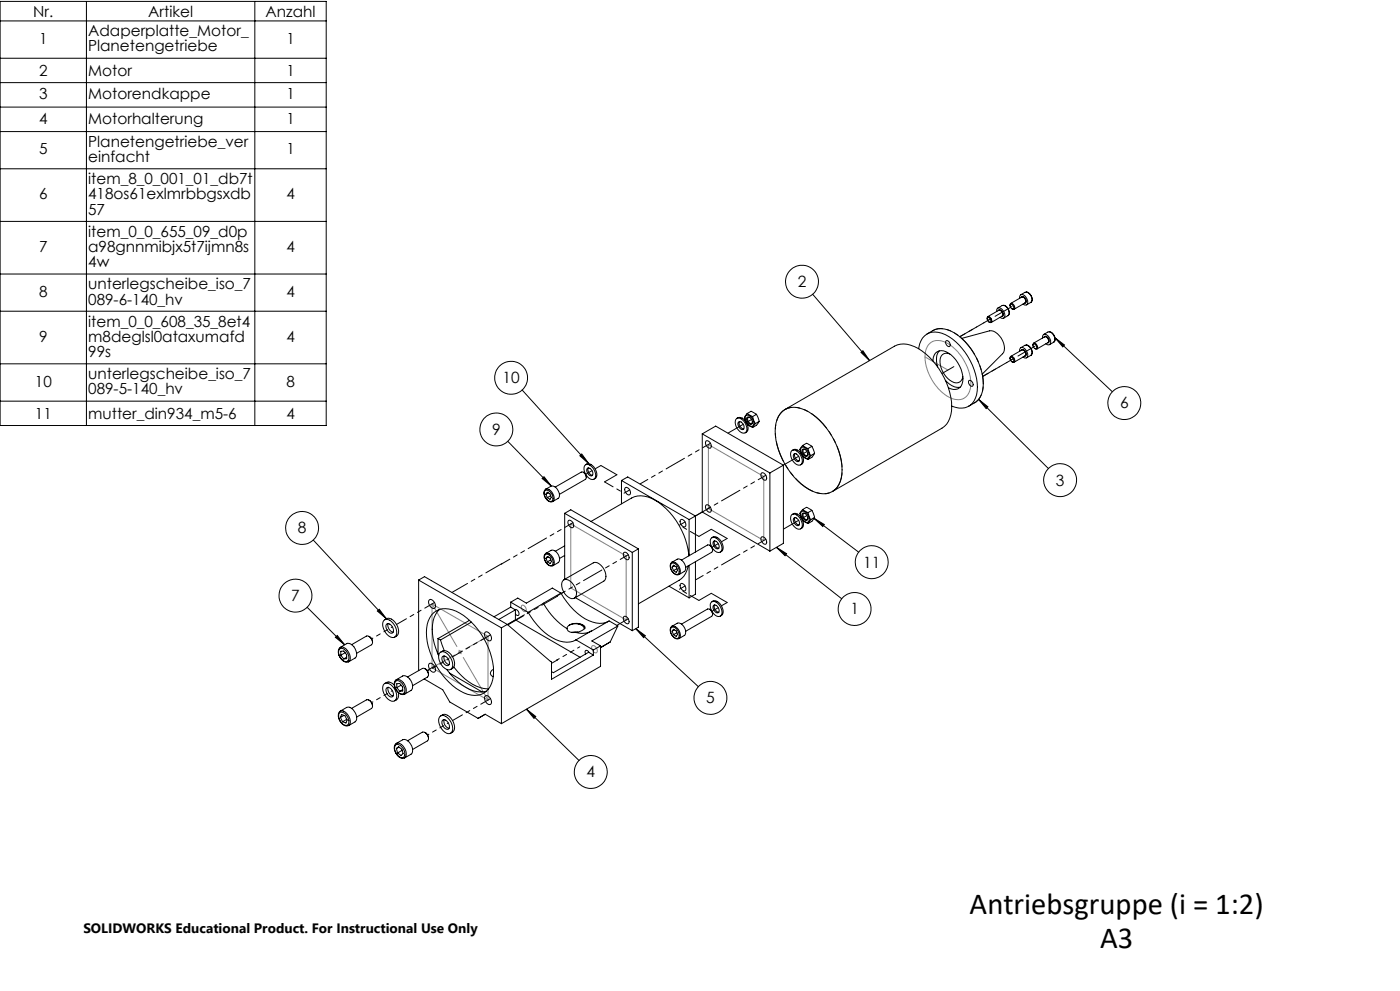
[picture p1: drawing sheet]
<svg xmlns="http://www.w3.org/2000/svg" width="420mm" height="297mm" viewBox="0 0 420 297" stroke-linecap="round" stroke-linejoin="round" font-family="sans-serif">
<path d="M277.5 107l6.9 3.9M278.9 102.9a4.9 4.9 0 0 1 6.1 .5 14.7 14.7 0 0 1 6.1 13 3.9 3.9 0 0 1-6.1 2.8 14.5 14.5 0 0 1-7.4-13.8l.5-1.4zM212.5 133.2l16.6 9.6v19.2l-16.6-9.6zM171.2 157l16.7 9.6v19.2l-16.7-9.6zM129.6 181l16.8 9.7v19.1l-16.8-9.7zM137.5 195.4h1M137.7 195l.7 .8M138 194.9v1M138.4 195l-.7 .8M156.5 181.5a1.06 1.06 0 0 1 1.2 .5 1.06 1.06 0 0 1-.2 1.3 1.36 1.36 0 0 1-1-1.8zM177.6 193.6a1.29 1.29 0 0 1 1.6 1.6 .71 .71 0 0 1-.8 .5 .71 .71 0 0 1-.6-.7l-.3-.8z" fill="none" stroke="#808080" stroke-width=".3"/>
<g fill="none" stroke="#000" stroke-width=".3">
<path d="M0 .4h97.9v127.1h-97.9zM0 17.5h97.9M0 6.3h97.9M25.9 .4v127.1M76.4 .4v127.1M0 24.8h97.9M0 32.1h97.9M0 39.4h97.9M0 50.6h97.9M0 66.4h97.9M0 82.1h97.9M0 93.3h97.9"/>
<path d="M243.8 88.2l17.1 19.9M296.2 95.5l.1-.6a1.18 1.18 0 0 1 1.1 1.8l-.7-.2M296.3 95.2a.92 .92 0 0 1 .8 1.4 .92 .92 0 0 1-.8-1.4zM296.3 94.9l3.3-1.9a1.16 1.16 0 0 1 1.1 1.7l-3.3 2M299 93.4v-.1a.81 .81 0 0 1 .8-1.1 2.25 2.25 0 0 1 1.4 3.1l-.7 .1-.5-.3M299.4 92.3l1.2-.7a2.01 2.01 0 0 1 1.8 3M299.5 93.1a.9 .9 0 0 1 1-.1 .9 .9 0 0 1 .5 .9l-.1 .8-.4 .1M301.1 91.5a2.04 2.04 0 0 1 1.3 3.1M302.4 94.6l-1.3 .8M303 91.6l.2-.7a1.15 1.15 0 0 1 1 1.8l-.6-.2M303.2 91.2a.9 .9 0 0 1 .8 1.4 .9 .9 0 0 1-.8-1.4zM303.2 90.9l3.3-1.9a1.15 1.15 0 0 1 1.1 1.8l-3.4 1.9"/>
<path d="M305.9 89.4a.8 .8 0 0 1 .2-.9 .8 .8 0 0 1 .9-.1l.8 .7a1.48 1.48 0 0 1 0 2.3l-.9-.3M306.2 88.3l1.3-.7a2.01 2.01 0 0 1 1.7 3M306.4 89.1a1.08 1.08 0 0 1 1.2 .2 1.08 1.08 0 0 1 .3 1.1l-.1 .3-.4 .1M308 87.5a2.2 2.2 0 0 1 1.4 3l-.2 .1M309.2 90.6l-1.2 .8M314.9 99.4a2.2 2.2 0 0 1 1.4 3l-.2 .1M0 109h97.9M156.6 116.9l20 22.1M258.3 105.6l.6-.5 2 3zM275.6 104.5a5 5 0 0 1 6.9-4.6 18.6 18.6 0 0 1 10.5 13.6 8 8 0 0 1-1.9 8 5.6 5.6 0 0 1-5.6 .2M278.1 100.1a6.6 6.6 0 0 1 8.3-.3 19.3 19.3 0 0 1 8.5 16.4 6.2 6.2 0 0 1-4.3 5.5M279.9 108.2a2.76 2.76 0 0 1 1.5-2.9 2.76 2.76 0 0 1 3.2 .5 9.8 9.8 0 0 1 4.2 8.6 2.63 2.63 0 0 1-4.3 1.8"/>
<path d="M281.8 105.2h-.1a5.2 5.2 0 0 0-.4 4.8M283.7 114l.4 .5a4.3 4.3 0 0 0 3.9 1.6M283.9 102.1a1.15 1.15 0 0 1 1 1.8 1.16 1.16 0 0 1-1-1.8zM284.9 106.1a2.11 2.11 0 0 0-2.3 .3 2.11 2.11 0 0 0-.6 2.3 6.8 6.8 0 0 0 4.9 6.1 1.99 1.99 0 0 0 2-1.9M288.5 101.4l8.3-2.2a4.9 4.9 0 0 1 4.5 5.2l-.2 1.2-.3 .4-6.1 6.1M290.8 114a1.15 1.15 0 0 1 .9 1.7 1.15 1.15 0 0 1-.9-1.7zM293.6 119.7l2.8 2.2-.6 .5zM293.6 119.7l20.9 20.7M303 107.5l.2-.7a1.15 1.15 0 0 1 1 1.7l-.6-.1M303.2 107.1a.9 .9 0 0 1 .8 1.3 .9 .9 0 0 1-.8-1.3zM303.2 106.8l3.3-1.9a1.15 1.15 0 0 1 1.1 1.7l-3.4 1.9M305.9 105.3v-.1a.8 .8 0 0 1 .2-.9 .8 .8 0 0 1 .9-.1l.8 .7a1.48 1.48 0 0 1 0 2.4l-.9-.3"/>
<path d="M306.2 104.2l1.3-.7a2.01 2.01 0 0 1 1.7 3M306.4 105a1.02 1.02 0 0 1 1.1 .1 1.02 1.02 0 0 1 .4 1l-.1 .5-.4 .1M308 103.4a2.2 2.2 0 0 1 1.4 3l-.2 .1M309.2 106.5l-1.2 .7M309.9 103.5l.2-.7a1.18 1.18 0 0 1 1 1.8l-.7-.1M309.9 103.3a.74 .74 0 0 1 .9 .3 .74 .74 0 0 1-.1 .9l-.6-.5zM310.1 102.8l3.3-1.9a1.16 1.16 0 0 1 1 1.8l-3.3 1.9M312.8 101.3l-.1-.1a.8 .8 0 0 1 .3-.8 .8 .8 0 0 1 .9-.1l.8 .7a1.48 1.48 0 0 1-.1 2.4l-.8-.4M313.1 100.3l1.3-.8a2.01 2.01 0 0 1 1.7 3M313.3 101a.9 .9 0 0 1 1 0 .9 .9 0 0 1 .4 .8v.7l-.4 .3M316.1 102.5l-1.2 .8M316.5 101.2l17.2 16.2"/>
<path d="M316.5 101.2l2.8 2.2-.5 .6zM0 120.2h97.9M152.3 132.3l13.1 13.4M174 136.6l.5-.5 2.1 2.9zM175.4 139.6a1.57 1.57 0 0 1 2.5 .6l.3 .6a1.99 1.99 0 0 1-.2 2.9 3.2 3.2 0 0 1-2.6-4.1zM175.7 139.3a1.73 1.73 0 0 1 2.5 .7l.4 .6a1.97 1.97 0 0 1-.4 3M210.7 130v23.5l20.3 11.7M210.7 130l20.3 11.7M210.7 130l4-2.3 20.3 11.7M211.9 132.1a1.46 1.46 0 0 1 1.2 2.2 1.46 1.46 0 0 1-1.2-2.2zM221 125.4a2.4 2.4 0 0 1 2.9 2.1 1.33 1.33 0 0 1 .1 1.6 1.33 1.33 0 0 1-1.4 .6 3.4 3.4 0 0 1-1.9-4zM221.1 125.4a1.78 1.78 0 0 1 2.5 .7l.3 .6a1.93 1.93 0 0 1-.3 3"/>
<path d="M221.5 126.6a1.14 1.14 0 0 1 1.7 1 .85 .85 0 0 1-.4 1.2 1.73 1.73 0 0 1-1.3-2.2zM221.9 126.4a1.72 1.72 0 0 0 1.2 2.1M223.8 126.5v-.1a1.12 1.12 0 0 1-.3-1.2 1.12 1.12 0 0 1 .9-.8 2.42 2.42 0 0 1 1.5 3.2 1.53 1.53 0 0 1-1.9-.9M224.2 123.9l-.9 1.2 .5 1.4M224.2 123.9l1.6 .9M224.2 127.2l1.6 .9M224.2 123.9l1.1-.6 1.6 .9M224.2 125a1.43 1.43 0 0 1 1.3 2.2 1.43 1.43 0 0 1-1.3-2.2zM224.9 125.1h-.2a1.03 1.03 0 0 0-.3 1.2 1.03 1.03 0 0 0 1.1 .6l.2-.4M225.8 124.8l.8 2.2M226.6 127l-.8 1.1M226.9 124.2l.9 2.1"/>
<path d="M226.9 124.2l-1.1 .6M227.8 126.3a3.5 3.5 0 0 1-2 1.8M227.8 126.3l-1.2 .7M234.7 123.3a6.6 6.6 0 0 1 7.9 .1 21.8 21.8 0 0 1 10 18.7 5.7 5.7 0 0 1-5.7 5.9 13 13 0 0 1-8.7-5 20.4 20.4 0 0 1-5.4-16.2 6.4 6.4 0 0 1 1.9-3.5zM235 139.4l-4 2.3M235 139.4v23.4l-4 2.4M235.5 122.7l32.9-19a7.7 7.7 0 0 1 8.2 1.5 22 22 0 0 1 8.9 17.9 6.6 6.6 0 0 1-2.9 5.2l-32.9 19M237.6 135a2.4 2.4 0 0 1 2.9 2.1 1.33 1.33 0 0 1 .1 1.6 1.33 1.33 0 0 1-1.4 .6 3.5 3.5 0 0 1-1.9-4zM237.7 135a1.71 1.71 0 0 1 2.5 .7l.4 .6a1.93 1.93 0 0 1-.4 3M238.1 136.2a1.14 1.14 0 0 1 1.7 1 .85 .85 0 0 1-.4 1.2 1.73 1.73 0 0 1-1.3-2.2zM238.5 135.9a1.74 1.74 0 0 0 1.2 2.2M240.5 136.1l-.1-.1a1.12 1.12 0 0 1-.3-1.2 1.12 1.12 0 0 1 1-.8 2.39 2.39 0 0 1 1.4 3.2 1.53 1.53 0 0 1-1.9-.9"/>
<path d="M240.6 134.8l.2-.2a1.43 1.43 0 0 1 1.3 2.2 1.48 1.48 0 0 1-1.5-2zM240.8 133.5l-.8 1.2 .4 1.4M240.8 133.5l1.6 .9M240.8 136.8l1.6 .9M240.8 133.5l1.1-.6 1.7 .9M241.5 134.7h-.2a1.04 1.04 0 0 0-.3 1.2 1.04 1.04 0 0 0 1.1 .6l.2-.4M242.4 134.4l.8 2.2M243.2 136.6l-.8 1.1M243.6 133.8l.8 2.1M243.6 133.8l-1.2 .6M244.4 135.9a3.5 3.5 0 0 1-2 1.8M244.4 135.9l-1.2 .7"/>
<path d="M162.6 143.4l.6-.5 2.2 2.8zM163.5 147.1a1.73 1.73 0 0 1 2.3 1.6 1.21 1.21 0 0 1-.3 1.5 2.26 2.26 0 0 1-2-3.1zM163.7 146.6l1.6-.9a2.49 2.49 0 0 1 2.5 3.1l-.4 .6-1.6 .9M163.7 146.6a2.6 2.6 0 0 1 2.4 3.5l-.3 .3M163.7 146.6h.1M163.8 146.6a2.23 2.23 0 0 0 .5 3.4l.9 .5 .6-.2M163.8 148.1l.4 1.1M163.8 148.1l.4-.6 .8 .5 .4 1-.4 .6-.8-.4M164.5 147.7l-.7 .4M165.2 148.6l-1 .6M169.4 153.8v19.8M169.4 153.8l20.3 11.8"/>
<path d="M169.4 153.8l1.8-1 20.3 11.7M170.6 156a1.43 1.43 0 0 1 1.3 2.1 1.43 1.43 0 0 1-1.3-2.1zM175 141.5h-.6l-7.8 4.5M175 141.5l.3 .3a1.44 1.44 0 0 1 .3 1.8l-7.8 4.6M175 141.5l.7 .7 .2 .9M176.3 140.3a1.47 1.47 0 0 1 1.3 .8 1.47 1.47 0 0 1-.2 1.6 1.61 1.61 0 0 1-1.1-2.4zM176.5 140.2a1.74 1.74 0 0 0 1.3 2.2M177.3 156.3l12.2-7a7.8 7.8 0 0 1 8.2 1.4 22.8 22.8 0 0 1 9 15.9M186.4 144l1.9-1.1 20.3 11.8M186.4 144l20.3 11.7M186.4 144v7M187.7 146.1a1.43 1.43 0 0 1 1.2 2.2 1.43 1.43 0 0 1-1.2-2.2z"/>
<path d="M204.1 155.9l.2-.2a1.43 1.43 0 0 1 1.2 2.2 1.48 1.48 0 0 1-1.4-2zM206.7 155.7v10.8M208.6 154.7l-1.9 1M208.6 154.7v10.7M211.9 151.3a1.46 1.46 0 0 1 1.2 2.2 1.46 1.46 0 0 1-1.2-2.2zM228.5 141.7a1.46 1.46 0 0 1 1.3 2.2 1.46 1.46 0 0 1-1.3-2.2zM231 141.7v23.5M237.6 154.2a2.4 2.4 0 0 1 2.9 2.1 1.33 1.33 0 0 1 .1 1.6 1.33 1.33 0 0 1-1.4 .6 3.5 3.5 0 0 1-1.9-4zM237.7 154.2a1.73 1.73 0 0 1 2.5 .7l.4 .6a1.93 1.93 0 0 1-.4 3M238.1 155.4a1.14 1.14 0 0 1 1.7 .9 .85 .85 0 0 1-.4 1.2 1.73 1.73 0 0 1-1.3-2.1zM238.5 155.1a1.74 1.74 0 0 0 1.2 2.2M240.5 155.3l-.1-.2a1.12 1.12 0 0 1-.3-1.1 1.12 1.12 0 0 1 1-.8 2.39 2.39 0 0 1 1.4 3.2 1.51 1.51 0 0 1-1.9-.9"/>
<path d="M240.6 154l.2-.2a1.43 1.43 0 0 1 1.3 2.2 1.53 1.53 0 0 1-1.5-2zM240.8 152.7l-.8 1.1 .4 1.5M240.8 152.7l1.6 .9M240.8 156l1.6 .9M240.8 152.7l1.1-.7 1.7 1M241.5 153.9l-.2-.1a.97 .97 0 0 0-.2 1.3 .97 .97 0 0 0 1.2 .4v-.2M242.4 153.6l.8 2.1M243.2 155.7l-.8 1.2M243.6 153l.8 2.1M243.6 153l-1.2 .6M244.2 155.4l13.4 10.1M244.2 155.4l3.1 1.8-.5 .6z"/>
<path d="M244.4 155.1a3.5 3.5 0 0 1-2 1.8M244.4 155.1l-1.2 .6M94 161.9l21.9 23.6M125.6 173.8l1.8-1 24.8 14.3M125.6 173.8l24.8 14.4M125.6 173.8v27.2M128.8 179.8a1.69 1.69 0 0 1 1.6 2.5 1.69 1.69 0 0 1-1.6-2.5zM163.4 166.2l.3-.3a2.45 2.45 0 0 1 2.4 3.4 1.86 1.86 0 0 1-2.7-1.5l-.2-1zM163.5 166.3a1.59 1.59 0 0 1 2.2 1.3l.1 .4a1.07 1.07 0 0 1-.5 1.5 2.4 2.4 0 0 1-1.8-3.2zM163.8 165.8l1.5-.8a2.43 2.43 0 0 1 2.2 3.6l-1.6 .9M163.8 167.3l.4 1.1M163.8 167.3l.4-.5 .8 .4 .5 1.1-.5 .6-.8-.5"/>
<path d="M164.5 166.9l-.7 .4M165.2 167.8l-1 .6M168.3 177.8a17.4 17.4 0 0 0 10.6 8.9 5.4 5.4 0 0 0 3.7-.5M168.3 177.8l-5.3 3M168.3 177.8l-2.6-1.6-7.8 4.6-2.6-1.6-2.1 1.3M169.1 173.8a2.35 2.35 0 0 1 2.9 1.4l.4 .6a2.8 2.8 0 0 1 0 3.4 2.43 2.43 0 0 1-3-1.3l-.3-.6a2.8 2.8 0 0 1 0-3.5zM169.1 173.8l8.9-5.1a3.2 3.2 0 0 1 3.5 2.7 2.24 2.24 0 0 1-.3 2.8l-8.9 5.1M169.4 163.6l-2.8 1.6M169.4 166.5l-1.5 .9M172.6 179.1l17.1 9.9M187.2 165.6a1.43 1.43 0 0 1 1.3 2.1 1.43 1.43 0 0 1-1.3-2.1zM189.7 165.6v23.4"/>
<path d="M191.5 164.5v23.5l-1.8 1M191.5 164.5l-1.8 1.1M200.7 175.7l6 3.5M201.3 168.8l.2-.3a2.4 2.4 0 0 1 2.2 3.7 2.44 2.44 0 0 1-2.4-3.4zM201.3 169a1.57 1.57 0 0 1 2.3 1.2l.1 .4a1.13 1.13 0 0 1-.3 1.5 2.26 2.26 0 0 1-2.1-3.1zM201.6 168.5l1.6-.9a2.43 2.43 0 0 1 2.1 3.7l-1.6 .9M201.6 170l.4 1M201.6 170l.4-.6 .8 .5 .5 1-.5 .6-.8-.5M202.4 169.6l-.8 .4M203.1 170.4l-1.1 .6M204.3 174.9a1.43 1.43 0 0 1 1.2 2.2 1.43 1.43 0 0 1-1.2-2.2zM206.5 169.6l-.1 .3a6.2 6.2 0 0 1-2.7 4l-12.2 7.1"/>
<path d="M206.7 169.4v9.8M208.6 168.3v9.8l-1.9 1.1M212.9 163.4l-.6-.1-7.8 4.5M212.9 163.4l.3 .3a1.36 1.36 0 0 1 .3 1.8l-7.8 4.5M212.9 163.4l.7 .6 .2 1M213.5 161.2a2.76 2.76 0 0 1 3.1 2.7 1.2 1.2 0 0 1-.5 1.5 1.2 1.2 0 0 1-1.5-.2l-.9-1a2.42 2.42 0 0 1-.2-3zM213.6 161.1a1.73 1.73 0 0 1 2.5 .8l.4 .6a1.97 1.97 0 0 1-.4 3M214.2 162.1a1.64 1.64 0 0 1 1.4 2.3 1.46 1.46 0 0 1-1.4-.7 1.46 1.46 0 0 1 0-1.6zM214.3 162.1a1.73 1.73 0 0 0 1.4 2.2M228.5 160.9a1.46 1.46 0 0 1 1.3 2.2 1.46 1.46 0 0 1-1.3-2.2zM232.9 164l19.6 15.5M232.9 164l3.1 1.9-.5 .6z"/>
<path d="M92.1 182l11.3 11.2M100.6 191l.6-.5 2.2 2.7zM101.8 194.6a1.38 1.38 0 0 1 2.1 .6l.5 .7a1.37 1.37 0 0 1 .3 1.5 1.37 1.37 0 0 1-1.2 .9 2.93 2.93 0 0 1-1.7-3.7zM102.1 194.1a2.73 2.73 0 0 0 .4 3.6l1.3 .8 .8-.2M102.1 194h.1M102.1 194l1.9-1.1a2.91 2.91 0 0 1 3 3.3l-.3 .9-2.1 1.2M102.1 194a2.75 2.75 0 0 1 3 2.7 1.4 1.4 0 0 1-.5 1.7M102.2 196.4v-1.2l.9-.1 .9 1.1v1.2l-.9 .1M102.2 196.4l.9 1.1M103.5 195.6l-1.3 .8M104 197l-.9 .5M105.5 193.2l4.4-2.6a1.73 1.73 0 0 1 1.5 2.6l-4.4 2.6"/>
<path d="M110.7 190.7l.6 .5 .5 1.3M113.2 183.1l.6-.5 2.1 2.9zM115.1 186a1.91 1.91 0 0 1 2.8 .8 3.4 3.4 0 0 1 .6 4 2.23 2.23 0 0 1-2.8-1.2l-.4-.7a3.1 3.1 0 0 1-.2-2.9zM115.4 185.7l.6-.3a3.5 3.5 0 0 1 3.6 3.7 1.7 1.7 0 0 1-1.2 1.9M115.9 187.1a1.4 1.4 0 0 1 2 1.1 1.1 1.1 0 0 1-.2 1.6 1.99 1.99 0 0 1-1.8-2.7zM116.5 186.9a2.13 2.13 0 0 0 1.4 2.6M128.8 198.9a1.69 1.69 0 0 1 1.6 2.5 1.69 1.69 0 0 1-1.6-2.5zM129.5 184.3a5.8 5.8 0 0 1 7.4-1.1 21.6 21.6 0 0 1 11.1 19.3 5.8 5.8 0 0 1-5.6 5.9 13.8 13.8 0 0 1-9.8-6.2 20.4 20.4 0 0 1-4.4-15.1l.3-1zM131.4 191.4v4.7M131.4 191.4l.8 .4M131.8 182.7a9.2 9.2 0 0 0-1.9 8.6l1.7 5.2M131.9 195.7a1.91 1.91 0 0 1 2.8 .8 3.4 3.4 0 0 1 .6 4.1 2.25 2.25 0 0 1-2.8-1.3l-.4-.7a3.1 3.1 0 0 1-.2-2.9z"/>
<path d="M132.2 191.8l1.1 3.2M132.2 195.4l.6-.3a2.84 2.84 0 0 1 3.3 2.3 2.12 2.12 0 0 1-.9 3.2M132.7 196.8a1.4 1.4 0 0 1 2 1.1 .97 .97 0 0 1-.6 1.6 2.16 2.16 0 0 1-1.4-2.7zM133.2 196.6a2.15 2.15 0 0 0 1.5 2.6M136.2 199.9a14.8 14.8 0 0 0 9.9 6.5h.5M140.9 185.9l-9.5 5.5M141.4 186.4l-9.2 5.4M145.6 189.4a1.73 1.73 0 0 1 1.6 2.6 1.73 1.73 0 0 1-1.6-2.6zM150.4 188.2v28.7M152.2 187.1l-1.8 1.1M152.2 187.1l13.3 11.3v5.2l12.5-7.3M153.2 182l1.3 .7"/>
<path d="M153.2 180.5l5.2 3M153.2 180.5v1.5M153.2 182l-5 2.9M154.5 182.7a1.1 1.1 0 0 1 1 .6 1.1 1.1 0 0 1-.1 1.2l-.8-.5M154.5 182.7l.1 .1M154.6 185.8l-2.4 1.4M154.6 185.8l19.4 11.2M154.6 182.8v3M154.6 182.8l-5 2.9M158.4 183.5a17 17 0 0 0 10.6 8.9 5.4 5.4 0 0 0 3.8-.6M163 180.8a21.1 21.1 0 0 0 7.1 7.6M163 180.8l-4.6 2.7"/>
<path d="M170.1 188.4a1.53 1.53 0 0 0 1.7 1.2l.9-.1a6.1 6.1 0 0 0 4.6-.3M170.8 187.4a3.4 3.4 0 0 1 4.5 .9v.2M172.8 191.8l5.2 3M173.1 186.8a2.87 2.87 0 0 1 2.4 1.1 1.86 1.86 0 0 1-1.7 1.4l-1.1 .3M173.1 186.8h-.1a2.66 2.66 0 0 0-2.9 1.6M173.1 186.8a2.08 2.08 0 0 1 2.4 1.6M173.3 189.4l-1.8 .1M176.7 195.6a.86 .86 0 0 0-1-.7l-.2 .6 .2 .5M176.7 195.6l-.1-.1-10.6 6.1-.5-.3M176.7 195.6l1.3 .7M178 194.8v1.5M180.2 193.6l-2.2 1.2"/>
<path d="M180.2 193.6v6.1l-29.8 17.2M185.3 187.6l-2.6-1.5-9.9 5.7M185.3 187.6l-2.2 4.8-2.9 1.7 .7-.5M185.3 187.6l-7.7 4.5 2.6 1.5M187.2 184.7a1.43 1.43 0 0 1 1.3 2.2 1.43 1.43 0 0 1-1.3-2.2zM190.7 188.4l2.9 2.1-.5 .6zM190.7 188.4l18.8 17.4M201.3 188.2a1.57 1.57 0 0 1 2.3 1.2l.1 .4a1.13 1.13 0 0 1-.3 1.5 2.26 2.26 0 0 1-2.1-3.1zM201.5 187.7a2.4 2.4 0 0 1 2.2 3.7 2.35 2.35 0 0 1-2.3-1.2 2.35 2.35 0 0 1 .1-2.5zM201.6 187.7l1.6-.9a2.43 2.43 0 0 1 2.1 3.7l-1.6 .9M201.6 189.2l.4 1M201.6 189.2l.4-.6 .8 .5 .5 1-.5 .6-.8-.5"/>
<path d="M202.4 188.8l-.8 .4M203.1 189.6l-1.1 .6M212.9 182.6l-.6-.1-7.8 4.5M212.9 182.6l.3 .3a1.36 1.36 0 0 1 .3 1.8l-7.8 4.5M212.9 182.6l.7 .6 .2 .9M213.5 180.4a2.76 2.76 0 0 1 3.1 2.7 1.2 1.2 0 0 1-.5 1.5 1.2 1.2 0 0 1-1.5-.2l-.9-1a2.42 2.42 0 0 1-.2-3zM213.6 180.3a1.73 1.73 0 0 1 2.5 .8l.4 .5a1.97 1.97 0 0 1-.4 3.1M214 181.5l.2-.2a1.64 1.64 0 0 1 1.4 2.3 1.54 1.54 0 0 1-1.6-2.1zM214.3 181.3a1.73 1.73 0 0 0 1.4 2.2M101.8 213.6l.3-.1a2.67 2.67 0 0 1 2.3 3.7l-.2 .1a2.7 2.7 0 0 1-2.6-3.1zM102.1 213.1a2.52 2.52 0 0 0 .4 3.7l.9 .6 .7 .2 .5-.2M102.1 213.1l1.9-1.1a2.64 2.64 0 0 1 2.9 2.4 1.69 1.69 0 0 1-.4 2l-1.9 1a2.58 2.58 0 0 0-.6-3.7 1.73 1.73 0 0 0-1.9-.6z"/>
<path d="M102.1 215l.7 1.3M102.1 215l.4-.9 1 .4 .6 1.3-.3 .9-1-.4M103.2 214.4l-1.1 .6M104 215.6l-1.2 .7M104.6 217.4h.1M105.5 212.3l4.4-2.5a1.7 1.7 0 0 1 1.5 2.5l-4.4 2.6M110.7 209.8l.7 .6 .4 1.3M115.3 205a2.23 2.23 0 0 1 2.8 1.2l.4 .6a2.5 2.5 0 0 1-.1 3.2 2.84 2.84 0 0 1-3.3-2.2 2.67 2.67 0 0 1 .2-2.8zM115.4 204.9a1.92 1.92 0 0 1 2.9 .5M116.1 206.1a1.84 1.84 0 0 1 1.6 2.7 1.82 1.82 0 0 1-1.6-2.7zM116.5 206a2.17 2.17 0 0 0 1.4 2.6M118.6 204.3a1.01 1.01 0 0 1 1.5 0l.6 .6 .7 1.5a1.09 1.09 0 0 1-.2 1.4 1.09 1.09 0 0 1-1.5-.1l-1.2-1.6-.1-.9z"/>
<path d="M118.7 203.8l.2-.1a2.82 2.82 0 0 1 3 3.3 1.26 1.26 0 0 1-.9 1.2 1.26 1.26 0 0 1-1.4-.6l-.3-.2a3 3 0 0 1-.6-3.6zM118.9 203.7l1.9-1.1a2.87 2.87 0 0 1 3 3.2l-.1 .6-.4 .5-1.9 1.1M119 206.1v-1.2l.9-.1 .9 1.1v1.2l-.9 .1M119 206.1l.9 1.1M119.5 207.5l.1 .3a1.82 1.82 0 0 1-1.2 2.2M120.3 205.3l-1.3 .8M120.8 206.7l-.9 .5M122.3 202.9l4.4-2.6a1.73 1.73 0 0 1 1.5 2.6l-4.4 2.6M127.2 203.5l5.6 3.2 2.1 3.7 8.5 4.9 2.2-1.2 4.8 2.8M127.5 219.5l.9 .9 .2 1M127.5 200.4l.8 .9 .3 .9M131.9 214.8a1.87 1.87 0 0 1 2.8 .8 3.4 3.4 0 0 1 .6 4 2.16 2.16 0 0 1-2.8-1.2l-.4-.6a3.1 3.1 0 0 1-.2-3z"/>
<path d="M132.2 214.6l.6-.4a2.93 2.93 0 0 1 3.3 2.3 2.17 2.17 0 0 1-.9 3.2M132.7 215.9a1.35 1.35 0 0 1 2 1.2 .93 .93 0 0 1-.6 1.5 2.1 2.1 0 0 1-1.4-2.7zM133.2 215.7a2.08 2.08 0 0 0 1.5 2.6M134 200.7a14.7 14.7 0 0 0 10.1 6.7l1.8-.3M134.9 201.7l9.8 5.7M145.6 208.6a1.69 1.69 0 0 1 1.6 2.5 1.69 1.69 0 0 1-1.6-2.5zM148 200.6a1.17 1.17 0 0 0-.9 1 1.17 1.17 0 0 0 .8 1.2M157.9 212.5l15.8 15.4M157.9 212.5l2.8 2.2-.5 .6zM118.6 223.4l.1-.2a2.3 2.3 0 0 1 2.7 2.4l-.2 1.2a1.54 1.54 0 0 1-2.3-1l-.2-.3a2.23 2.23 0 0 1-.1-2.1zM118.9 222.8a2.57 2.57 0 0 0 .4 3.7l.9 .7 .7 .1 .5-.2M118.9 222.8l1.9-1.1a2.63 2.63 0 0 1 2.9 2.5 1.73 1.73 0 0 1-.4 1.9l-1.9 1.1a2.94 2.94 0 0 0-2.4-4.5z"/>
<path d="M118.9 222.8h.1M118.9 224.3l.4 1.4M118.9 224.3l.7-.5 .9 .7 .4 1.3-.6 .6-1-.7M119.7 223.9l-.8 .4M120.6 224.9l-1.3 .8M122.3 222l4.4-2.6a1.75 1.75 0 0 1 1.5 2.6l-4.4 2.6"/>
<circle cx="240.6" cy="84.4" r="4.9"/>
<circle cx="153.3" cy="113.2" r="4.9"/>
<circle cx="148.9" cy="128.7" r="4.9"/>
<circle cx="337.3" cy="120.8" r="4.9"/>
<circle cx="90.6" cy="158.2" r="4.9"/>
<circle cx="318" cy="143.9" r="4.9"/>
<circle cx="88.7" cy="178.5" r="4.9"/>
<circle cx="261.5" cy="168.5" r="4.9"/>
<circle cx="256.4" cy="182.5" r="4.9"/>
<circle cx="213.1" cy="209.1" r="4.9"/>
<circle cx="177.2" cy="231.4" r="4.9"/>
</g>
<path d="M129.6 200.1l16.8-9.4" fill="none" stroke="#808080" stroke-width=".3" stroke-dasharray="30.5 1.3 1.3 1.3" stroke-dashoffset="22.8"/>
<path d="M129.6 181l16.8 28.8" fill="none" stroke="#808080" stroke-width=".3" stroke-dasharray="30.5 1.3 1.3 1.3" stroke-dashoffset="15.7"/>
<path d="M113.2 183.1l.6-.5 2.1 2.9zM100.6 191l.6-.5 2.2 2.7zM157.9 212.5l2.8 2.2-.5 .6zM162.6 143.4l.6-.5 2.2 2.8zM174 136.6l.5-.5 2.1 2.9zM232.9 164l3.1 1.9-.5 .6zM244.2 155.4l3.1 1.8-.5 .6zM293.6 119.7l2.8 2.2-.6 .5zM316.5 101.2l2.8 2.2-.5 .6zM258.3 105.6l.6-.5 2 3zM190.7 188.4l2.9 2.1-.5 .6z" fill="#000"/>
<path d="M252.7 140.8a21.8 21.8 0 0 0-11.2-18 5.7 5.7 0 0 0-7.9 2 15 15 0 0 0 1.2 12.9 19.1 19.1 0 0 0 10 9.9 5.5 5.5 0 0 0 7.6-4.4l.3-2.4" fill="none" stroke="#000" stroke-width=".3" stroke-dasharray="6.3 1.3 1.3 1.3 1.3 1.3" stroke-dashoffset="-.9"/>
<path d="M295 115a19.3 19.3 0 0 0-9.6-15.7 5.8 5.8 0 0 0-5.5-.2M181.4 144.4l5.8 3.4M209.7 180l-5.9-3.4M209.7 160.8l-5.9-3.4" fill="none" stroke="#000" stroke-width=".3" stroke-dasharray="6.3 1.3 1.3 1.3 1.3 1.3" stroke-dashoffset="3.4"/>
<path d="M292.4 120.7a6 6 0 0 0 2.6-5.7" fill="none" stroke="#000" stroke-width=".3" stroke-dasharray="6.3 1.3 1.3 1.3 1.3 1.3" stroke-dashoffset="3.3"/>
<g fill="none" stroke="#000" stroke-width=".3" stroke-dasharray="6.3 1.3 1.3 1.3 1.3 1.3">
<path d="M300.7 94.7l.2-.4M300.9 94.3l-.4-1.1-.8-.2M307.6 90.7l.2-.4M307.8 90.3l-.5-1-.7-.3M286.2 109.9l-3.6 2M307.6 106.6l.2-.4M307.8 106.2l-.5-1-.7-.3M314.4 102.6l.2-.4M314.6 102.2l-.4-1-.8-.3M180.3 139.5l4.8 2.8M218.4 129.8l4.6-2.6M223.9 126.6l1.6-.9"/>
<path d="M235 139.4l4.6-2.7M240.6 136.2l1.5-.9M175.7 142.2l1.9-1.2M178.6 140.5l1.7-1M185.1 142.3l-3.7 2.1M187.2 147.8l1.7-1M203.8 157.4l1.7-1M208.6 154.6l4.6-2.6M213.4 158.6l-3.7 2.2M235 158.6l4.6-2.7M240.6 155.4l1.5-.9M150.4 169h.1"/>
<path d="M150.5 169h.1M167.1 178.6h.1M167.2 178.7l-.1-.1M168.4 177.9l.7-.5M203.8 176.6l1.7-1M213.4 177.8l-3.7 2.2M213.6 164l1.9-1.1M216.4 162.4l1.8-1M218.2 161.4l-4.8-2.8M152.3 187.2l5-2.9M165.5 198.8l1.7-1M167.1 197.7v.1"/>
<path d="M167.2 197.8l-.1-.1M185.1 187.4l3.4-2M213.6 183.2l1.9-1.1M216.4 181.6l1.8-1M218.2 180.6l-4.8-2.8M128.2 200.9l2.2-1.2"/>
</g>
<path d="M111.5 191.4l6.2-3.5M111.5 210.6l6.2-3.6M128.3 201.1l6.2-3.5M128.3 220.2l6.2-3.5" fill="none" stroke="#000" stroke-width=".3" stroke-dasharray="6.3 1.3 1.3 1.3 1.3 1.3" stroke-dashoffset="5.9"/>
<path d="M167.1 197.8l6.8-4" fill="none" stroke="#000" stroke-width=".3" stroke-dasharray="6.3 1.3 1.3 1.3 1.3 1.3" stroke-dashoffset="5.6"/>
<path d="M119 187.1l11.4-6.5M135.8 196.8l11.4-6.5M135.8 215.9l11.4-6.5" fill="none" stroke="#000" stroke-width=".3" stroke-dasharray="6.3 1.3 1.3 1.3 1.3 1.3" stroke-dashoffset="3"/>
<path d="M150.5 169l21.4-12.3M167.1 178.6l21.4-12.4" fill="none" stroke="#000" stroke-width=".3" stroke-dasharray="6.3 1.3 1.3 1.3 1.3 1.3" stroke-dashoffset="3.5"/>
<path d="M152.4 187.3l14.8-8.6" fill="none" stroke="#000" stroke-width=".3" stroke-dasharray="6.3 1.3 1.3 1.3 1.3 1.3" stroke-dashoffset=".9"/>
<path d="M135.6 177.5l14.8-8.5" fill="none" stroke="#000" stroke-width=".3" stroke-dasharray="6.3 1.3 1.3 1.3 1.3 1.3" stroke-dashoffset="1"/>
<path d="M296.7 95.8l-8.8 5.1M303.6 107.8l-8.8 5" fill="none" stroke="#000" stroke-width=".3" stroke-dasharray="6.3 1.3 1.3 1.3 1.3 1.3" stroke-dashoffset="4.5"/>
<path d="M303.6 91.9l-15.7 9M310.5 103.8l-15.7 9" fill="none" stroke="#000" stroke-width=".3" stroke-dasharray="6.3 1.3 1.3 1.3 1.3 1.3" stroke-dashoffset=".5"/>
<path d="M192 145l21.2-12.2M208.6 154.6l21.2-12.2M208.6 173.8l21.2-12.2" fill="none" stroke="#000" stroke-width=".3" stroke-dasharray="6.3 1.3 1.3 1.3 1.3 1.3" stroke-dashoffset="3.7"/>
<g font-size="9.2">
<text x="290.9" y="273.9">Antriebsgruppe (i = 1:2)</text>
<text x="330" y="284.1">A3</text>
</g>
<g font-size="4.7">
<text x="239.3" y="86">2</text>
<text x="150.8" y="114.8">10</text>
<text x="336" y="122.4">6</text>
<text x="147.6" y="130.3">9</text>
<text x="316.8" y="145.5">3</text>
<text x="89.4" y="159.8">8</text>
<text x="258.9" y="170.1">11</text>
<text x="87.4" y="180.1">7</text>
<text x="255.1" y="184.1">1</text>
<text x="211.9" y="210.8">5</text>
<text x="176" y="233">4</text>
</g>
<g font-size="4.6">
<text x="10" y="5.1">Nr.</text>
<text x="44.5" y="5.1">Artikel</text>
<text x="79.7" y="5.1">Anzahl</text>
<text x="26.4" y="10.8">Adaperplatte_Motor_</text>
<text x="11.7" y="13.1">1</text>
<text x="26.4" y="15.4">Planetengetriebe</text>
<text x="85.9" y="13.1">1</text>
<text x="11.7" y="22.8">2</text>
<text x="26.4" y="22.8">Motor</text>
<text x="85.9" y="22.8">1</text>
<text x="11.7" y="29.7">3</text>
<text x="26.4" y="29.7">Motorendkappe</text>
<text x="85.9" y="29.7">1</text>
<text x="11.7" y="37">4</text>
<text x="26.4" y="37">Motorhalterung</text>
<text x="85.9" y="37">1</text>
<text x="11.7" y="46.3">5</text>
<text x="26.5" y="44">Planetengetriebe_ver</text>
<text x="85.9" y="46.3">1</text>
<text x="26.5" y="48.6">einfacht</text>
<text x="11.7" y="59.8">6</text>
<text x="26.5" y="55.2">item_8_0_001_01_db7t</text>
<text x="26.5" y="59.8">418os61exlmrbbgsxdb</text>
<text x="85.9" y="59.8">4</text>
<text x="26.5" y="64.3">57</text>
<text x="26.5" y="70.9">item_0_0_655_09_d0p</text>
<text x="11.7" y="75.5">7</text>
<text x="26.5" y="75.5">a98gnnmibjx5t7ijmn8s</text>
<text x="85.9" y="75.5">4</text>
<text x="26.5" y="80.1">4w</text>
<text x="11.8" y="89">8</text>
<text x="26.5" y="86.7">unterlegscheibe_iso_7</text>
<text x="85.9" y="89">4</text>
<text x="26.5" y="91.3">089-6-140_hv</text>
<text x="26.5" y="97.9">item_0_0_608_35_8et4</text>
<text x="11.8" y="102.4">9</text>
<text x="26.5" y="102.4">m8deglsl0ataxumafd</text>
<text x="26.5" y="107">99s</text>
<text x="85.9" y="102.4">4</text>
<text x="26.5" y="113.6">unterlegscheibe_iso_7</text>
<text x="10.5" y="115.9">10</text>
<text x="26.5" y="118.2">089-5-140_hv</text>
<text x="86" y="115.9">8</text>
<text x="10.5" y="125.6">11</text>
<text x="26.5" y="125.6">mutter_din934_m5-6</text>
<text x="86" y="125.6">4</text>
</g>
<text font-size="4.1" x="25" y="279.6">SOLIDWORKS Educational Product. For Instructional Use Only</text>
</svg>
